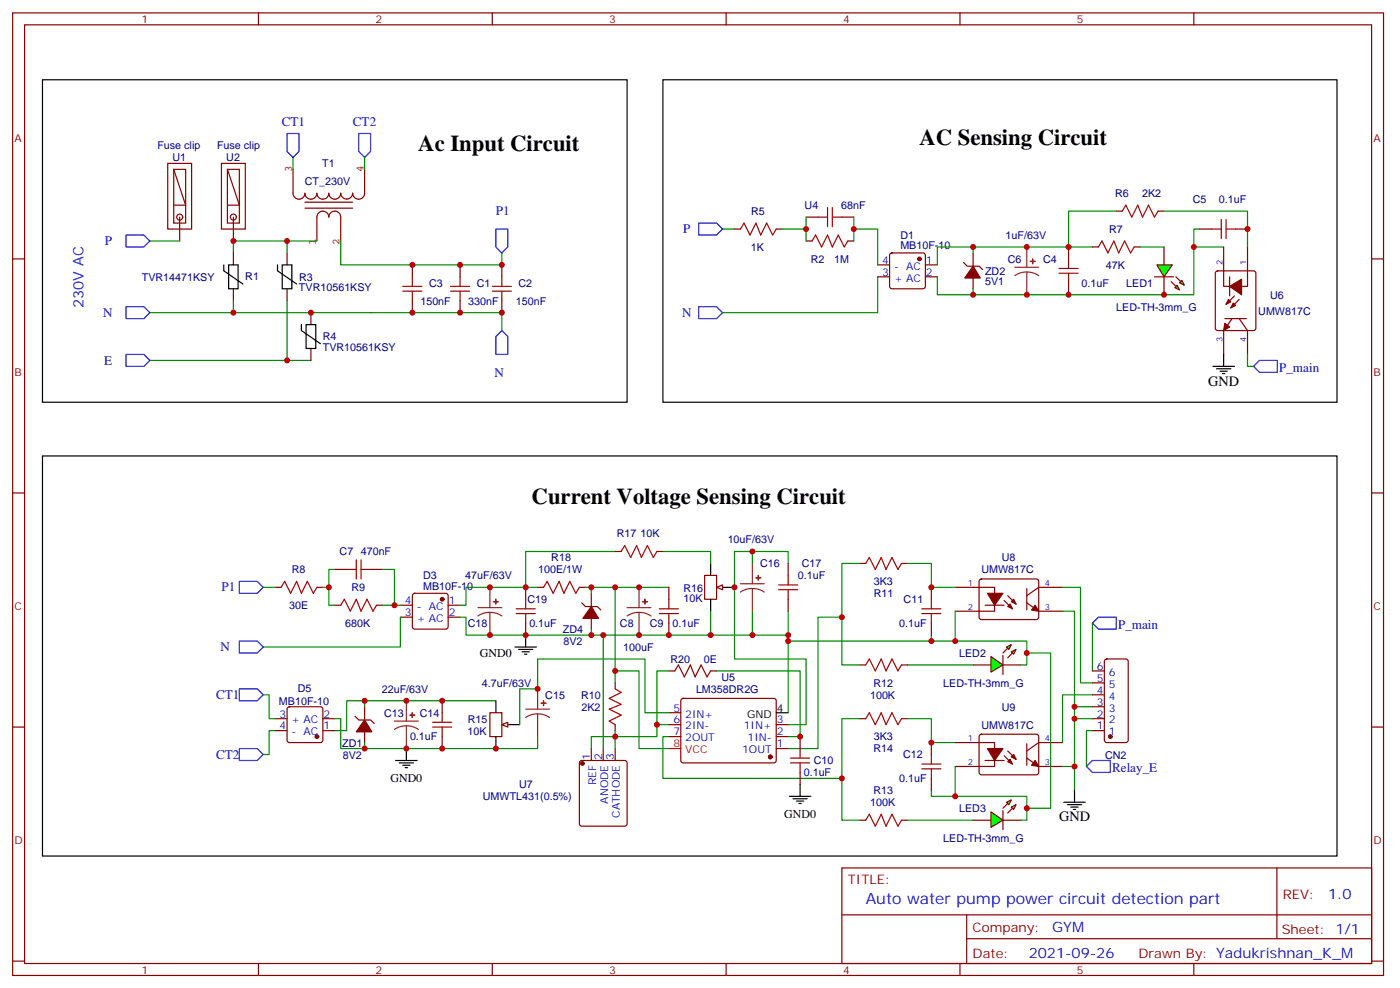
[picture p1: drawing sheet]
<svg xmlns="http://www.w3.org/2000/svg" width="414mm" height="292mm" viewBox="0 0 414 292" stroke-linecap="round" stroke-linejoin="round" font-family="sans-serif">
<g fill="none" stroke="#870000" stroke-width=".35">
<path d="M3.7 3.8h405.4v284.3h-405.4zM7.3 7.3h398.3v277.3h-398.3zM76.4 3.8v3.5M145.6 3.8v3.5M214.7 3.8v3.5M283.8 3.8v3.5M353 3.8v3.5M49.6 48.3h7.1v19.4h-7.1zM51.4 50h3.5v15.9h-3.5zM51.4 50l3.5 10.6h-3.5M65.5 48.3h7v19.4h-7zM67.2 50h3.6v15.9h-3.6z"/>
<path d="M67.2 50l3.6 10.6h-3.6M3.7 76.5h3.6M53.1 64.1v7.1M69 64.1v7.1M121.9 78.2v3.6M136 78.2v3.6M148.4 78.2v3.6M217.2 67.7h1.7M229.5 67.7h1.8M238.3 71.2h1.8M238.3 64.1h3.6M248.9 64.1h3.5"/>
<path d="M250.7 71.2h1.7M259.5 78.2h3.5M263.3 74.9l.4-.2h9.2l.5 .2 .2 .5v9.2l-.2 .5-.5 .2h-9.2l-.5-.2-.2-.5v-9.2zM273.6 78.2h3.5M361.8 73v11.6h7.1v-11.6M405.6 76.5h3.5M121.9 88.8v3.6M136 88.8v3.6M148.4 88.8v3.6M259.5 81.8h3.5M273.6 81.8h3.5M359.6 80.2l.4-.2h10.6l.7 .4v16.5l-.4 .7h-10.9l-.6-.4-.1-16.5z"/>
<path d="M362.2 94.1h6.3M363.6 81.8v5.6M364.3 94.1l-2.5 3.5v7.1M365 87.4l-2.5 2.5M366.4 94.1l2.5 3.5v7.1M366.4 88.5l-2.5 2.4M3.7 145.6h3.6M405.6 145.6h3.5M3.7 214.8h3.6M405.6 214.8h3.5M248.9 256.4h156.7v28.2h-156.7zM377.5 256.4l.1 20.9"/>
<path d="M249 270.2h156.4M285.8 277.3h119.6M285.8 270.2v14.2M3.7 283.9h3.6M76.4 284.6v3.5M145.6 284.6v3.5M214.7 284.6v3.5M283.8 284.6v3.5M353 284.6v3.5M405.6 283.9h3.5"/>
<circle cx="53.1" cy="64.1" r=".88"/>
<circle cx="69" cy="64.1" r=".88"/>
</g>
<path d="M86.6 50v7.1a1.76 1.76 0 0 0 1.8 1.7 1.76 1.76 0 0 0 1.8-1.7 1.76 1.76 0 0 0 1.7 1.7 1.76 1.76 0 0 0 1.8-1.7 1.76 1.76 0 0 0 1.8 1.7 1.76 1.76 0 0 0 1.7-1.7 1.76 1.76 0 0 0 1.8 1.7 1.76 1.76 0 0 0 1.8-1.7 1.76 1.76 0 0 0 1.7 1.7 1.76 1.76 0 0 0 1.8-1.8 1.76 1.76 0 0 0 1.7 1.8 1.76 1.76 0 0 0 1.8-1.7v-7.1M90.2 59.7h14.1M90.2 61.5h14.1M93.7 71.2v-7.1a1.76 1.76 0 0 1 1.8-1.7 1.76 1.76 0 0 1 1.7 1.7 1.76 1.76 0 0 1 1.8-1.7 1.76 1.76 0 0 1 1.8 1.7v7.1" fill="none" stroke="#850000" stroke-width=".35"/>
<g fill="none" stroke="#a10000" stroke-width=".35">
<path d="M218.9 67.7l1.1-1.8 1.8 3.5 1.7-3.5 1.4 3.5 1.8-3.5 1.8 3.5 1-1.7M240.1 71.2l1.1-1.8 1.7 3.6 1.8-3.6 1.4 3.6 1.8-3.6 1.7 3.6 1.1-1.8M241.9 64.1h2.8M244.7 61.3v5.7M246.1 61.3v5.7M246.1 64.1h2.8M119.1 84.6h5.6M119.1 86h5.6M121.9 81.8v2.8M121.9 86v2.8M133.2 84.6h5.7M133.2 86h5.7"/>
<path d="M136 81.8v2.8M136 86v2.8M145.6 84.6h5.6M145.6 86h5.6M148.4 81.8v2.8M148.4 86v2.8"/>
</g>
<g fill="#870000" stroke="#870000" stroke-width=".35">
<path d="M362.2 95.5l1.4 1.1-1.8 1z"/>
<path d="M363.2 88.5l.7 .7-1.4 .7z"/>
<path d="M364.6 89.5l.7 .7-1.4 .7z"/>
<path d="M363.6 84.6l3.5-2.1v4.6z"/>
<circle cx="271.9" cy="76.5" r=".53"/>
</g>
<path d="M300.1 79h7M303.6 73v6M303.6 80.4l-1.9 .2-1.6 .8M303.6 80.4l1.9 .2 1.6 .8M303.6 80.4v6.7" fill="none" stroke="#8c2424" stroke-width=".35"/>
<g fill="#8c2424" stroke="#8c2424" stroke-width=".35">
<path d="M304.7 77.2h1.4z"/>
<path d="M305.3 76.5l.1 1.4z"/>
</g>
<path d="M342.1 78.2h4.5l-2.4 3.6z" fill="#0f0" stroke="#870000" stroke-width=".35"/>
<path d="M341.3 81.8h5.7z" fill="#f00" stroke="#870000" stroke-width=".35"/>
<g fill="#870000" stroke="#870000" stroke-width=".35">
<path d="M347.7 81.8l1.4 1.4z"/>
<path d="M346.3 83.2l1.4 1.4z"/>
</g>
<g fill="#0f0" stroke="#870000" stroke-width=".35">
<path d="M348.8 83.5l.7-.7 .7 1.4z"/>
<path d="M347.3 84.9l.8-.7 .7 1.5z"/>
</g>
<g fill="none" stroke="#870000" stroke-width=".35">
<path d="M323 73h1.8M330.1 62.4h1.7M335.4 73h1.7M342.4 62.4h1.8M344.2 73v5.2M344.2 81.8v5.3M81.4 173.5h1.7M93.7 173.5h1.8M99 168.2h3.5M99 178.8h1.8M109.6 168.2h3.5M111.3 178.8h1.8"/>
<path d="M118.4 178.8h3.5M122.2 175.5l.4-.2h9.2l.5 .2 .2 .5v9.1l-.2 .5-.5 .2h-9.2l-.5-.2-.2-.5v-9.1zM132.5 178.8h3.5M254.2 166.4h1.8M266.6 166.4h1.7M282.4 173.5h11.7v7.1h-11.7M289.7 171.2l.5-.2 16.5 .1 .4 .6v10.9l-.7 .4h-16.5l-.4-.7v-10.6zM291.3 178.8h5.6M296.9 177.4l2.5 2.4M298 176l2.4 2.4M303.6 178.1l3.5 2.5h7.1M303.6 173.8v6.4"/>
<path d="M314.2 173.5h-7.1l-3.5 2.5M118.4 182.3h3.5M132.5 182.3h3.5M254.2 196.4h1.8M266.6 196.4h1.7M181.9 201.7v1.8M181.9 214.1v1.7M197.8 217.6h3.5M197.8 214.1h3.5M197.8 210.5h3.5M201.5 206.5l.5-.2 27.1 .1 .4 .6v17.9l-.7 .5-27.1-.1-.4-.7v-17.6zM229.5 217.6h3.5"/>
<path d="M229.5 214.1h3.5M171.5 224.9l.5-.3h12.7l.5 .3 .2 .5v17.9l-.2 .5-.5 .3h-12.7l-.5-.3-.2-.5v-17.9zM174.8 221.1v3.5M178.4 221.1v3.5M181.9 221.1v3.5M229.5 221.1h3.5"/>
</g>
<path d="M324.8 73l1-1.8 1.8 3.5 1.8-3.5 1.4 3.5 1.7-3.5 1.8 3.5 1.1-1.7M331.8 62.4l1.1-1.8 1.7 3.5 1.8-3.5 1.4 3.5 1.8-3.5 1.7 3.5 1.1-1.7M83.1 173.5l1.1-1.8 1.7 3.6 1.8-3.6 1.4 3.6 1.8-3.6 1.7 3.6 1.1-1.8M100.8 178.8l1-1.8 1.8 3.6 1.7-3.6 1.5 3.6 1.7-3.6 1.8 3.6 1-1.8M102.5 168.2h2.8M105.3 165.4v5.6M106.8 168.2h2.8M106.8 165.4v5.6M256 166.4l1-1.7 1.8 3.5 1.8-3.5 1.4 3.5 1.7-3.5 1.8 3.5 1.1-1.8M256 196.4l1-1.7 1.8 3.5 1.8-3.5 1.4 3.5 1.7-3.5 1.8 3.5 1.1-1.8M181.9 203.5l1.8 1-3.6 1.8 3.6 1.8-3.6 1.4 3.6 1.7-3.6 1.8 1.8 1.1" fill="none" stroke="#a10000" stroke-width=".35"/>
<g fill="#870000" stroke="#870000" stroke-width=".35">
<path d="M306.1 178.8l1 1.8-2.1-.4z"/>
<path d="M298.7 178.4l.7 1.4-1.4-.7z"/>
<path d="M299 177.7l.7-.7 .7 1.4z"/>
<path d="M292 175.3h4.5l-2.4 3.5z"/>
<circle cx="130.7" cy="177" r=".53"/>
<circle cx="227.8" cy="223.6" r=".53"/>
<circle cx="172.2" cy="225.5" r=".53"/>
</g>
<path d="M185.4 179.5h7.1M188.9 173.5v6M188.9 180.9l-1.8 .2-1.7 .9M188.9 180.9l1.9 .2 1.7 .9M188.9 180.9v6.7" fill="none" stroke="#8c2424" stroke-width=".35"/>
<g fill="#8c2424" stroke="#8c2424" stroke-width=".35">
<path d="M190 177.7l1.4 .1z"/>
<path d="M190.7 177v1.4z"/>
</g>
<path d="M229.5 210.5h3.5" fill="none" stroke="#000" stroke-width=".35"/>
<path d="M197.8 221.1h3.5" fill="none" stroke="#f00" stroke-width=".35"/>
<path d="M293 194l3.5 2.4-3.5 2.1z" fill="#0f0" stroke="#870000" stroke-width=".35"/>
<path d="M296.5 193.6v5.6z" fill="#f00" stroke="#870000" stroke-width=".35"/>
<g fill="#870000" stroke="#870000" stroke-width=".35">
<path d="M296.5 192.9l1.5-1.4z"/>
<path d="M298 194.3l1.4-1.4z"/>
</g>
<g fill="#0f0" stroke="#870000" stroke-width=".35">
<path d="M297.6 191.1l1.4-.7-.7 1.4z"/>
<path d="M299 192.5l1.4-.7-.7 1.5z"/>
</g>
<path d="M287.7 196.4h5.3M296.5 196.4h5.3" fill="none" stroke="#870000" stroke-width=".35"/>
<path d="M293 239.8l3.5 2.5-3.5 2.1z" fill="#0f0" stroke="#870000" stroke-width=".35"/>
<path d="M296.5 239.5v5.6z" fill="#f00" stroke="#870000" stroke-width=".35"/>
<g fill="#870000" stroke="#870000" stroke-width=".35">
<path d="M296.5 238.8l1.5-1.5z"/>
<path d="M298 240.2l1.4-1.4z"/>
</g>
<g fill="#0f0" stroke="#870000" stroke-width=".35">
<path d="M297.6 237l1.4-.7-.7 1.4z"/>
<path d="M299 238.4l1.4-.7-.7 1.4z"/>
</g>
<g fill="none" stroke="#870000" stroke-width=".35">
<path d="M81.4 212.3h3.5M81.4 215.8h3.5M85.1 209l.5-.2h9.2l.5 .2 .2 .5v9.2l-.3 .5-.4 .2h-9.2l-.5-.3-.2-.4v-9.2zM95.5 212.3h3.5M95.5 215.8h3.5M144.9 210.5h3.5v7.1h-3.5zM254.2 212.3h1.8M266.6 212.3h1.7M282.4 219.4h11.7v7h-11.7M289.7 217.1l.5-.2h16.5l.4 .7v10.9l-.7 .4-16.5-.1-.4-.6v-10.6zM303.6 219.7v6.4M314.2 219.4h-7.1l-3.5 2.4"/>
<path d="M291.3 224.6h5.6M296.9 223.2l2.5 2.5M298 221.8l2.4 2.5M303.6 223.9l3.5 2.5h7.1M254.2 242.3h1.8M266.6 242.3h1.7M287.7 242.3h5.3M296.5 242.3h5.3"/>
</g>
<g fill="#870000" stroke="#870000" stroke-width=".35">
<path d="M306.1 224.6l1 1.8-2.1-.3z"/>
<path d="M298 225l.7-.7 .7 1.4z"/>
<path d="M299.7 222.9l.7 1.4-1.4-.7z"/>
<path d="M292 221.1h4.5l-2.4 3.5z"/>
<circle cx="93.7" cy="217.6" r=".53"/>
</g>
<path d="M256 212.3l1-1.8 1.8 3.6 1.8-3.6 1.4 3.6 1.7-3.6 1.8 3.6 1.1-1.8M256 242.3l1-1.8 1.8 3.6 1.8-3.6 1.4 3.6 1.7-3.6 1.8 3.6 1.1-1.8" fill="none" stroke="#a10000" stroke-width=".35"/>
<path d="M116.6 213h7.1M120.2 214.4l-1.9 .3-1.7 .8M120.2 214.4l1.8 .3 1.7 .8M120.2 207v6M120.2 214.4v6.7M155.4 209.5h7.1M159 210.9l-1.9 .2-1.7 .8M159 210.9l1.8 .2 1.7 .8M159 203.5v6M159 210.9v6.7" fill="none" stroke="#8c2424" stroke-width=".35"/>
<g fill="#8c2424" stroke="#8c2424" stroke-width=".35">
<path d="M121.2 211.2l1.4 .1z"/>
<path d="M121.9 210.5v1.4z"/>
<path d="M160 207.7l1.4 .1z"/>
<path d="M160.7 207v1.4z"/>
</g>
<path d="M146.6 207v3.5M146.6 217.6v3.5M150.1 214.1h3.6" fill="none" stroke="#000" stroke-width=".35"/>
<path d="M148.4 214.1l1.7-.7v1.4z" fill="#f0f0f0" stroke="#870000" stroke-width=".35"/>
<path d="M210.1 166.4v3.6M210.1 177v3.6M213.6 173.5h3.6" fill="none" stroke="#000" stroke-width=".35"/>
<path d="M208.4 170h3.5v7h-3.5z" fill="none" stroke="#870000" stroke-width=".35"/>
<path d="M211.9 173.5l1.7-.7v1.4z" fill="#f0f0f0" stroke="#870000" stroke-width=".35"/>
<g fill="none" stroke="#a10000" stroke-width=".35">
<path d="M313.1 79.3h5.7M315.9 76.5v2.8M358.3 67.7h2.8M361.1 64.8v5.7M362.5 67.7h2.8M362.5 64.8v5.7M313.1 80.7h5.7M315.9 80.7v2.8M152.6 179.8h5.7M155.4 177v2.8M160.7 173.5l1.1-1.8 1.7 3.6 1.8-3.6 1.4 3.6 1.8-3.6 1.8 3.6 1-1.8M183.7 162.9l1-1.8 1.8 3.6 1.7-3.6 1.5 3.6 1.7-3.6 1.8 3.6 1-1.8"/>
<path d="M194.9 179.8h5.7M197.8 177v2.8M230.2 172.8h5.7M230.2 174.2h5.7M233 170v2.8M233 174.2v2.8M272.6 179.8h5.6M275.4 177v2.8M152.6 181.3h5.7M155.4 181.3v2.8M194.9 181.3h5.7M197.8 181.3v2.8"/>
<path d="M272.6 181.3h5.6M275.4 181.3v2.8M127.9 213.4h5.7M127.9 214.8h5.7M130.7 210.5v2.9M130.7 214.8v2.8M233.8 223.9h5.6M233.8 225.4h5.6M236.6 221.1v2.8M236.6 225.4v2.8M272.6 225.7h5.6M272.6 227.1h5.6"/>
<path d="M275.4 222.9v2.8M275.4 227.1v2.8"/>
</g>
<g fill="none" stroke="#870000" stroke-width=".35">
<path d="M69 74.7v3.5M84.9 74.7v3.5M284.9 77.5l1.1 1.1h3.5l1 1.1M287.7 74.7v4.3M315.9 73v3.5M354.8 67.7h3.5M365.3 67.7h3.6M69 85.3v3.5M84.9 85.3v3.5M91.9 92.4v3.5M287.7 81.8v3.5M315.9 83.5v3.6"/>
<path d="M91.9 102.9v3.6M155.4 173.5v3.5M159 173.5h1.7M171.3 173.5h1.8M172 178.1l1.1 1.1h3.5l1.1 1M174.8 175.3v4.2M181.9 162.9h1.8M194.2 162.9h1.8M197.8 173.5v3.5M233 166.4v3.6M233 177v3.6M275.4 173.5v3.5"/>
<path d="M155.4 184.1v3.5M174.8 182.3v3.5M197.8 184.1v3.5M197.8 198.2h1.7l1.1-1.8 1.8 3.6 1.7-3.6 1.4 3.6 1.8-3.6 1.8 3.6 1-1.8h1.8M275.4 184.1v3.5M323 198.2h3.5M326.8 194.9l.4-.2h5.7l.6 .4 .1 23.6-.5 .6-5.9 .1-.6-.5-.1-23.5zM105 211.6l1.1 1.1h3.5l1 1M107.8 208.8v4.2M107.8 215.8v3.6M130.7 207v3.5M130.7 217.6v3.5"/>
<path d="M236.6 217.6v3.5M275.4 219.4v3.5M323 215.8h3.5M323 212.3h3.5M323 208.8h3.5M323 205.2h3.5M323 201.7h3.5M236.6 228.2v3.5M275.4 229.9v3.6"/>
</g>
<path d="M141.3 179.5h7.1M144.9 173.5v6M218.9 172.4h7.1M222.5 173.8l-1.9 .3-1.7 .8M222.5 173.8l1.8 .3 1.7 .8M222.5 166.4v6M222.5 173.8v6.8M144.9 180.9l-1.9 .2-1.7 .9M144.9 180.9l1.8 .2 1.7 .9M144.9 180.9v6.7" fill="none" stroke="#8c2424" stroke-width=".35"/>
<g fill="#8c2424" stroke="#8c2424" stroke-width=".35">
<path d="M223.5 170.7h1.4z"/>
<path d="M224.2 170v1.4z"/>
<path d="M145.9 177.7l1.4 .1z"/>
<path d="M146.6 177v1.4z"/>
</g>
<g fill="none" stroke="#008700" stroke-width=".35">
<path d="M86.6 46.5v3.5M107.8 46.5v3.5M44.3 71.2h8.8M84.9 71.2v3.5M93.7 71.2h-24.7v3.5M100.8 71.2v7h47.6v-3.5M213.6 67.7h3.6M231.3 67.7h7M238.3 64.1v7.1M252.4 67.7h7.1v10.5M252.4 64.1v7.1M287.7 73v1.7"/>
<path d="M323 73h-45.9v5.2M330.1 62.4h-14.2v10.6M337.1 73h7.1M344.2 62.4h24.7v10.6M354.8 67.7h-1.8v5.3M361.8 73h-8.8v14.1h-75.9v-5.3M44.3 92.4h104.1v5.2M69 88.8v3.6M84.9 88.8v17.7M259.5 81.8v10.6h-45.9M287.7 85.3v1.8M44.3 106.5h47.6"/>
<path d="M368.9 104.7v3.5h1.7M77.8 173.5h3.6M95.5 173.5h1.7M99 168.2h-1.8v10.6h1.8M113.1 168.2h3.5v10.6h1.8M113.1 178.8h3.5M159 173.5h-21.2v5.3h-1.8M173.1 173.5h24.7M174.8 173.5v1.8M181.9 162.9h-26.5v10.6M181.9 173.5v28.2M196 162.9h14.1v3.5"/>
<path d="M222.5 162.9v3.5M233 166.4v-3.5h-15.8v31.8h21.1v19.4h-5.3M254.2 166.4h-5.3v30h5.3M268.3 166.4h7.1v7.1h7M314.2 173.5h5.3v28.2h3.5M118.4 182.3v8.8h-40.6M174.8 185.8v1.8M178.4 187.6v33.5M181.9 198.2h7v22.9h8.9M197.8 198.2h-3.6v15.9h3.6M210.1 180.6v7h-72.3v-5.3h-1.8M210.1 187.6h22.9v22.9"/>
<path d="M211.9 198.2h24.7v19.4h-3.6M222.5 180.6v7M233 189.4h42.4M233 180.6v7M248.9 182.3h-7v38.8h-8.9M268.3 196.4h19.4M282.4 180.6v8.8h-7v-1.8M282.4 189.4h21.2v7h-1.8M303.6 192.9h7.1v45.9h-7.1M314.2 180.6h3.5v45.8h-3.5M323 184.1v14.1M77.8 205.2h1.8v7.1h1.8"/>
<path d="M81.4 215.8h-1.8v7.1h-1.8M99 212.3h1.8v8.8h58.2v-3.5M107.8 207v1.8M107.8 219.4v1.7M146.6 207h-44.1v8.8h-3.5M181.9 215.8v5.3M194.2 214.1v3.5h-19.4v3.5M197.8 217.6h-1.8v12.3h52.9M197.8 210.5h-7.1v-15.8h-31.7v8.8h-5.3v10.6M254.2 212.3h-5.3v30h5.3M268.3 212.3h7.1v7.1h7M317.7 208.8h5.3"/>
<path d="M317.7 212.3h5.3M323 205.2h-8.8v14.2M323 215.8h-1.8v10.6M275.4 233.5v1.7h28.2v7.1h-1.8M282.4 226.4v8.8M317.7 226.4v7.1M268.3 242.3h19.4"/>
</g>
<g fill="none" stroke="#00f" stroke-width=".35">
<path d="M84.9 39.4h3.5v5.3l-1.8 1.8-1.7-1.8zM106 39.4h3.6v5.3l-1.8 1.8-1.8-1.8zM37.3 69.4h5.2l1.8 1.8-1.8 1.8h-5.2zM146.6 67.7h3.5v5.3l-1.7 1.7-1.8-1.7zM206.6 65.9h5.3l1.7 1.8-1.7 1.7h-5.3zM37.3 90.6h5.2l1.8 1.8-1.8 1.7h-5.2zM146.6 99.4l1.8-1.8 1.7 1.8v5.3h-3.5zM206.6 90.6h5.3l1.7 1.8-1.7 1.7h-5.3zM37.3 104.7h5.2l1.8 1.8-1.8 1.7h-5.2zM372.4 106.5h5.3v3.5h-5.3l-1.8-1.8zM70.8 171.7h5.3l1.7 1.8-1.7 1.8h-5.3zM70.8 189.4h5.3l1.7 1.7-1.7 1.8h-5.3z"/>
<path d="M324.8 182.3h5.3v3.5h-5.3l-1.8-1.7zM70.8 203.5h5.3l1.7 1.7-1.7 1.8h-5.3zM70.8 221.1h5.3l1.7 1.8-1.7 1.7h-5.3zM321.2 226.4l1.8-1.8h5.3v3.6h-5.3z"/>
</g>
<g fill="none" stroke="#000" stroke-width=".35">
<path d="M12.6 23.6h172.8v95.2h-172.8zM196 23.6h199.3v95.2h-199.3zM66.2 78.2v1.8l5.6 3.9M67.6 78.2h2.8v7.1h-2.8zM82.1 78.2v1.8l5.6 3.9M83.5 78.2h2.8v7.1h-2.8zM89.1 95.9v1.7l5.7 3.9M90.5 95.9h2.8v7h-2.8zM358.6 108.2h6.4M359.7 108.9h4.2M360.8 109.6h2.1M361.5 110.3h.7"/>
<path d="M361.8 104.7v3.5M12.6 134.7h382.7v118.2h-382.7zM152.3 191.1h6.3M153.3 191.8h4.3M154.4 192.5h2.1M155.1 193.3h.7M155.4 187.6v3.5M117 224.6h6.3M118 225.4h4.3M119.1 226.1h2.1M119.8 226.8h.7M120.2 221.1v3.5"/>
<path d="M233.4 235.2h6.3M234.5 235.9h4.2M235.5 236.6h2.1M236.2 237.3h.7M236.6 231.7v3.5M314.5 237h6.4M315.6 237.7h4.2M316.7 238.4h2.1M317.4 239.1h.7M317.7 233.5v3.5"/>
</g>
<g fill="#870000" stroke="#870000" stroke-width=".35">
<path d="M287.7 78.6l2.1 3.5h-4.5z"/>
<path d="M107.8 212.7l2.1 3.5h-4.6z"/>
<path d="M174.8 179.1l2.2 3.6h-4.6z"/>
<circle cx="328.3" cy="217.6" r=".53"/>
</g>
<g fill="#c00">
<circle cx="136" cy="92.4" r=".88"/>
<circle cx="121.9" cy="92.4" r=".88"/>
<circle cx="148.4" cy="92.4" r=".88"/>
<circle cx="238.3" cy="67.7" r=".88"/>
<circle cx="252.4" cy="67.7" r=".88"/>
<circle cx="303.6" cy="73" r=".88"/>
<circle cx="315.9" cy="73" r=".88"/>
<circle cx="303.6" cy="87.1" r=".88"/>
<circle cx="344.2" cy="87.1" r=".88"/>
<circle cx="353" cy="73" r=".88"/>
<circle cx="282.4" cy="189.4" r=".88"/>
<circle cx="282.4" cy="235.2" r=".88"/>
<circle cx="317.7" cy="208.8" r=".88"/>
<circle cx="317.7" cy="226.4" r=".88"/>
<circle cx="97.2" cy="173.5" r=".88"/>
<circle cx="144.9" cy="173.5" r=".88"/>
<circle cx="120.2" cy="207" r=".88"/>
<circle cx="120.2" cy="221.1" r=".88"/>
<circle cx="146.6" cy="221.1" r=".88"/>
<circle cx="181.9" cy="173.5" r=".88"/>
<circle cx="188.9" cy="173.5" r=".88"/>
<circle cx="181.9" cy="198.2" r=".88"/>
<circle cx="248.9" cy="182.3" r=".88"/>
<circle cx="248.9" cy="229.9" r=".88"/>
<circle cx="210.1" cy="187.6" r=".88"/>
<circle cx="275.4" cy="189.4" r=".88"/>
<circle cx="233" cy="189.4" r=".88"/>
<circle cx="303.6" cy="192.9" r=".88"/>
<circle cx="303.6" cy="238.8" r=".88"/>
<circle cx="188.9" cy="187.6" r=".88"/>
<circle cx="144.9" cy="187.6" r=".88"/>
<circle cx="155.4" cy="187.6" r=".88"/>
<circle cx="155.4" cy="173.5" r=".88"/>
<circle cx="315.9" cy="87.1" r=".88"/>
<circle cx="368.9" cy="67.7" r=".88"/>
<circle cx="275.4" cy="173.5" r=".88"/>
<circle cx="275.4" cy="219.4" r=".88"/>
<circle cx="130.7" cy="207" r=".88"/>
<circle cx="130.7" cy="221.1" r=".88"/>
<circle cx="197.8" cy="187.6" r=".88"/>
<circle cx="178.4" cy="187.6" r=".88"/>
<circle cx="222.5" cy="187.6" r=".88"/>
<circle cx="233" cy="187.6" r=".88"/>
<circle cx="194.2" cy="214.1" r=".88"/>
<circle cx="159" cy="203.5" r=".88"/>
<circle cx="217.2" cy="173.5" r=".88"/>
<circle cx="222.5" cy="162.9" r=".88"/>
<circle cx="116.6" cy="178.8" r=".88"/>
<circle cx="317.7" cy="212.3" r=".88"/>
<circle cx="148.4" cy="78.2" r=".88"/>
<circle cx="136" cy="78.2" r=".88"/>
<circle cx="121.9" cy="78.2" r=".88"/>
<circle cx="69" cy="71.2" r=".88"/>
<circle cx="69" cy="92.4" r=".88"/>
<circle cx="84.9" cy="71.2" r=".88"/>
<circle cx="84.9" cy="106.5" r=".88"/>
<circle cx="91.9" cy="92.4" r=".88"/>
<circle cx="287.7" cy="73" r=".88"/>
<circle cx="287.7" cy="87.1" r=".88"/>
<circle cx="107.8" cy="207" r=".88"/>
<circle cx="107.8" cy="221.1" r=".88"/>
<circle cx="174.8" cy="173.5" r=".88"/>
<circle cx="174.8" cy="187.6" r=".88"/>
<circle cx="181.9" cy="217.6" r=".88"/>
<circle cx="236.6" cy="217.6" r=".88"/>
</g>
<g font-size="6.7">
<text x="123.7" y="44.7">Ac Input Circuit</text>
<text x="271.9" y="43">AC Sensing Circuit</text>
<text x="157.2" y="148.8">Current Voltage Sensing Circuit</text>
</g>
<text font-size="4.6" fill="#00f" x="256" y="267">Auto water pump power circuit detection part</text>
<g font-size="4.2" fill="#00f">
<text x="24.7" y="91" transform="rotate(-90 24.7 91)">230V AC</text>
<text x="392.7" y="265.7">1.0</text>
<text x="311.1" y="275.2">GYM</text>
<text x="304.2" y="283">2021-09-26</text>
</g>
<g font-size="4.2">
<text x="357.2" y="113.9">GND</text>
<text x="313.1" y="242.6">GND</text>
</g>
<g font-size="3.9" fill="#00f">
<text x="83.3" y="37.1">CT1</text>
<text x="104.3" y="37.1">CT2</text>
<text x="146.6" y="63.6">P1</text>
<text x="202" y="68.9">P</text>
<text x="31" y="72.4">P</text>
<text x="30.5" y="93.6">N</text>
<text x="201.7" y="93.6">N</text>
<text x="30.8" y="107.7">E</text>
<text x="146.3" y="111.2">N</text>
<text x="378.2" y="110">P_main</text>
<text x="65.5" y="174.7">P1</text>
<text x="330.6" y="185.8">P_main</text>
<text x="65.2" y="192.3">N</text>
<text x="63.9" y="206.4">CT1</text>
<text x="63.9" y="224.1">CT2</text>
<text x="328.8" y="228.2">Relay_E</text>
</g>
<g font-size="3.9" fill="#800">
<text x="250.7" y="261">TITLE:</text>
<text x="379.3" y="265.7">REV:</text>
<text x="287.6" y="275.2">Company:</text>
<text x="379" y="275.8">Sheet: 1/1</text>
<text x="287.6" y="282.9">Date:</text>
<text x="336.6" y="282.9">Drawn By: Yadukrishnan_K_M</text>
</g>
<g font-size="3.5">
<text x="141.9" y="194">GND0</text>
<text x="115.5" y="231.1">GND0</text>
<text x="231.9" y="241.7">GND0</text>
</g>
<g font-size="3.2" fill="#800">
<text x="41.8" y="6.8">1</text>
<text x="111" y="6.8">2</text>
<text x="180.1" y="6.8">3</text>
<text x="249.3" y="6.8">4</text>
<text x="318.4" y="6.8">5</text>
<text x="4.3" y="41.9">A</text>
<text x="406.1" y="41.9">A</text>
<text x="4.3" y="111.1">B</text>
<text x="406.1" y="111.1">B</text>
<text x="4.3" y="180.2">C</text>
<text x="406.1" y="180.2">C</text>
<text x="4.3" y="249.3">D</text>
<text x="406.1" y="249.3">D</text>
<text x="41.8" y="287.6">1</text>
<text x="111" y="287.6">2</text>
<text x="180.1" y="287.6">3</text>
<text x="249.3" y="287.6">4</text>
<text x="318.4" y="287.6">5</text>
</g>
<g font-size="3.2" fill="#000080">
<text x="46.5" y="44">Fuse clip</text>
<text x="51" y="47.6">U1</text>
<text x="64.2" y="44">Fuse clip</text>
<text x="66.9" y="47.6">U2</text>
<text x="95.3" y="49.4">T1</text>
<text x="90.1" y="54.6">CT_230V</text>
<text x="329.7" y="58.2">R6</text>
<text x="337.7" y="58.2">2K2</text>
<text x="352.7" y="60">C5</text>
<text x="360.4" y="60">0.1uF</text>
<text x="222.1" y="63.5">R5</text>
<text x="237.9" y="61.7">U4</text>
<text x="248.7" y="61.7">68nF</text>
<text x="266.2" y="70.5">D1</text>
<text x="297.3" y="70.6">1uF/63V</text>
<text x="328" y="68.8">R7</text>
<text x="222" y="74.1">1K</text>
<text x="239.8" y="77.6">R2</text>
<text x="246.6" y="77.6">1M</text>
<text x="266.2" y="73.7">MB10F-10</text>
<text x="298" y="77.6">C6</text>
<text x="308.5" y="77.6">C4</text>
<text x="41.9" y="82.9">TVR14471KSY</text>
<text x="72.5" y="82.8">R1</text>
<text x="88.4" y="82.9">R3</text>
<text x="291.3" y="81.2">ZD2</text>
<text x="327" y="79.4">47K</text>
<text x="88.4" y="86.1">TVR10561KSY</text>
<text x="124.3" y="90">150nF</text>
<text x="126.9" y="84.7">C3</text>
<text x="138.4" y="90">330nF</text>
<text x="141" y="84.7">C1</text>
<text x="152.5" y="90">150nF</text>
<text x="153.3" y="84.7">C2</text>
<text x="291.3" y="84.3">5V1</text>
<text x="319.8" y="84.7">0.1uF</text>
<text x="333" y="84.7">LED1</text>
<text x="375.6" y="88.2">U6</text>
<text x="330.1" y="91.7">LED-TH-3mm_G</text>
<text x="372" y="93.1">UMW817C</text>
<text x="95.5" y="100.6">R4</text>
<text x="95.5" y="103.7">TVR10561KSY</text>
<text x="182.4" y="158.8">R17</text>
<text x="189.4" y="158.8">10K</text>
<text x="215.2" y="160.5">10uF/63V</text>
<text x="100.4" y="164.1">C7</text>
<text x="106.7" y="164.1">470nF</text>
<text x="163" y="165.8">R18</text>
<text x="224.7" y="167.6">C16</text>
<text x="237.1" y="167.6">C17</text>
<text x="296.2" y="165.8">U8</text>
<text x="86.3" y="169.4">R8</text>
<text x="125.1" y="171">D3</text>
<text x="137.6" y="171.1">47uF/63V</text>
<text x="159.1" y="169.4">100E/1W</text>
<text x="235.9" y="171.1">0.1uF</text>
<text x="258.3" y="172.9">3K3</text>
<text x="290.2" y="169.3">UMW817C</text>
<text x="85.5" y="179.9">30E</text>
<text x="103.9" y="174.6">R9</text>
<text x="125.1" y="174.2">MB10F-10</text>
<text x="155.9" y="178.2">C19</text>
<text x="202.1" y="177.9">10K</text>
<text x="202.1" y="174.8">R16</text>
<text x="258.4" y="176.4">R11</text>
<text x="267.2" y="178.2">C11</text>
<text x="102.1" y="185.2">680K</text>
<text x="138.3" y="185.2">C18</text>
<text x="156.5" y="185.2">0.1uF</text>
<text x="183.3" y="185.2">C8</text>
<text x="192.1" y="185.2">C9</text>
<text x="198.8" y="185.2">0.1uF</text>
<text x="265.9" y="185.2">0.1uF</text>
<text x="166.4" y="187">ZD4</text>
<text x="166.6" y="190.5">8V2</text>
<text x="184.3" y="192.3">100uF</text>
<text x="198.3" y="195.8">R20</text>
<text x="208.1" y="195.8">0E</text>
<text x="283.6" y="194">LED2</text>
<text x="142.5" y="202.9">4.7uF/63V</text>
<text x="213.3" y="201.1">U5</text>
<text x="258.3" y="202.9">R12</text>
<text x="278.9" y="202.9">LED-TH-3mm_G</text>
<text x="82.5" y="208.2">MB10F-10</text>
<text x="88.1" y="204.5">D5</text>
<text x="112.9" y="204.6">22uF/63V</text>
<text x="161.2" y="206.4">C15</text>
<text x="171.8" y="206.4">R10</text>
<text x="171.9" y="209.9">2K2</text>
<text x="205.8" y="204.6">LM358DR2G</text>
<text x="257.3" y="206.4">100K</text>
<text x="296.2" y="209.9">U9</text>
<text x="113.6" y="211.7">C13</text>
<text x="124.1" y="211.7">C14</text>
<text x="138.3" y="213.4">R15</text>
<text x="290.2" y="215.2">UMW817C</text>
<text x="101.2" y="220.5">ZD1</text>
<text x="121.2" y="218.7">0.1uF</text>
<text x="138.3" y="217">10K</text>
<text x="258.3" y="218.7">3K3</text>
<text x="101.4" y="224.1">8V2</text>
<text x="240.6" y="225.8">C10</text>
<text x="258.3" y="222.3">R14</text>
<text x="267.1" y="224">C12</text>
<text x="326.8" y="224.2">CN2</text>
<text x="153.5" y="232.9">U7</text>
<text x="237.7" y="229.3">0.1uF</text>
<text x="265.9" y="231.1">0.1uF</text>
<text x="142.8" y="236.4">UMWTL431(0.5%)</text>
<text x="257.3" y="238.1">100K</text>
<text x="258.3" y="234.6">R13</text>
<text x="283.6" y="239.9">LED3</text>
<text x="278.9" y="248.7">LED-TH-3mm_G</text>
</g>
<g font-size="3.2" fill="#840000">
<text x="86.3" y="50.7" transform="rotate(-90 86.3 50.7)">3</text>
<text x="107.5" y="50.7" transform="rotate(-90 107.5 50.7)">4</text>
<text x="93.3" y="72.4" transform="rotate(-90 93.3 72.4)">1</text>
<text x="100.4" y="72.4" transform="rotate(-90 100.4 72.4)">2</text>
</g>
<g font-size="3.2" fill="#00f">
<text x="260.8" y="77.9">4</text>
<text x="273.8" y="77.9">1</text>
<text x="260.8" y="81.4">3</text>
<text x="264.3" y="83.2">+ AC</text>
<text x="264.3" y="79.7">- AC</text>
<text x="273.8" y="81.4">2</text>
<text x="119.7" y="178.4">4</text>
<text x="132.7" y="178.4">1</text>
<text x="119.7" y="182">3</text>
<text x="123.2" y="183.7">+ AC</text>
<text x="123.2" y="180.2">- AC</text>
<text x="132.7" y="182">2</text>
<text x="324.3" y="197.8">6</text>
<text x="324.3" y="201.4">5</text>
<text x="327.8" y="203.1">5</text>
<text x="327.8" y="199.6">6</text>
<text x="324.3" y="208.4">3</text>
<text x="324.3" y="204.9">4</text>
<text x="327.8" y="206.7">4</text>
<text x="82.7" y="211.9">3</text>
<text x="82.7" y="215.5">4</text>
<text x="86.2" y="213.7">+ AC</text>
<text x="95.6" y="215.5">1</text>
<text x="95.6" y="211.9">2</text>
<text x="199.1" y="210.2">5</text>
<text x="199.1" y="213.7">6</text>
<text x="202.6" y="211.9">2IN+</text>
<text x="202.6" y="215.5">2IN-</text>
<text x="219.9" y="215.5">1IN+</text>
<text x="229.7" y="213.7">3</text>
<text x="324.3" y="215.5">1</text>
<text x="324.3" y="211.9">2</text>
<text x="327.8" y="213.7">2</text>
<text x="327.8" y="210.2">3</text>
<text x="86.2" y="217.2">- AC</text>
<text x="199.1" y="217.2">7</text>
<text x="202.6" y="219">2OUT</text>
<text x="221" y="219">1IN-</text>
<text x="229.7" y="220.8">1</text>
<text x="229.7" y="217.2">2</text>
<text x="327.8" y="217.2">1</text>
<text x="174.5" y="224.5" transform="rotate(-90 174.5 224.5)">1</text>
<text x="178" y="224.5" transform="rotate(-90 178 224.5)">2</text>
<text x="181.5" y="224.5" transform="rotate(-90 181.5 224.5)">3</text>
<text x="219.4" y="222.5">1OUT</text>
<text x="176.2" y="232" transform="rotate(-90 176.2 232)">REF</text>
<text x="179.8" y="237.4" transform="rotate(-90 179.8 237.4)">ANODE</text>
<text x="183.3" y="241.6" transform="rotate(-90 183.3 241.6)">CATHODE</text>
</g>
<g font-size="3.2">
<text x="220.9" y="211.9">GND</text>
<text x="229.7" y="210.2">4</text>
</g>
<g font-size="3.2" fill="#f00">
<text x="199.1" y="220.8">8</text>
<text x="202.6" y="222.5">VCC</text>
</g>
<g font-size="2.5" fill="#00f">
<text x="361.5" y="78.2" transform="rotate(-90 361.5 78.2)">2</text>
<text x="368.5" y="78.2" transform="rotate(-90 368.5 78.2)">1</text>
<text x="361.5" y="101" transform="rotate(-90 361.5 101)">3</text>
<text x="368.5" y="101" transform="rotate(-90 368.5 101)">4</text>
<text x="286.2" y="173.1">1</text>
<text x="308.9" y="173.1">4</text>
<text x="286.2" y="180.2">2</text>
<text x="308.9" y="180.2">3</text>
<text x="286.2" y="219">1</text>
<text x="308.9" y="219">4</text>
<text x="286.2" y="226.1">2</text>
<text x="308.9" y="226.1">3</text>
</g>
</svg>
